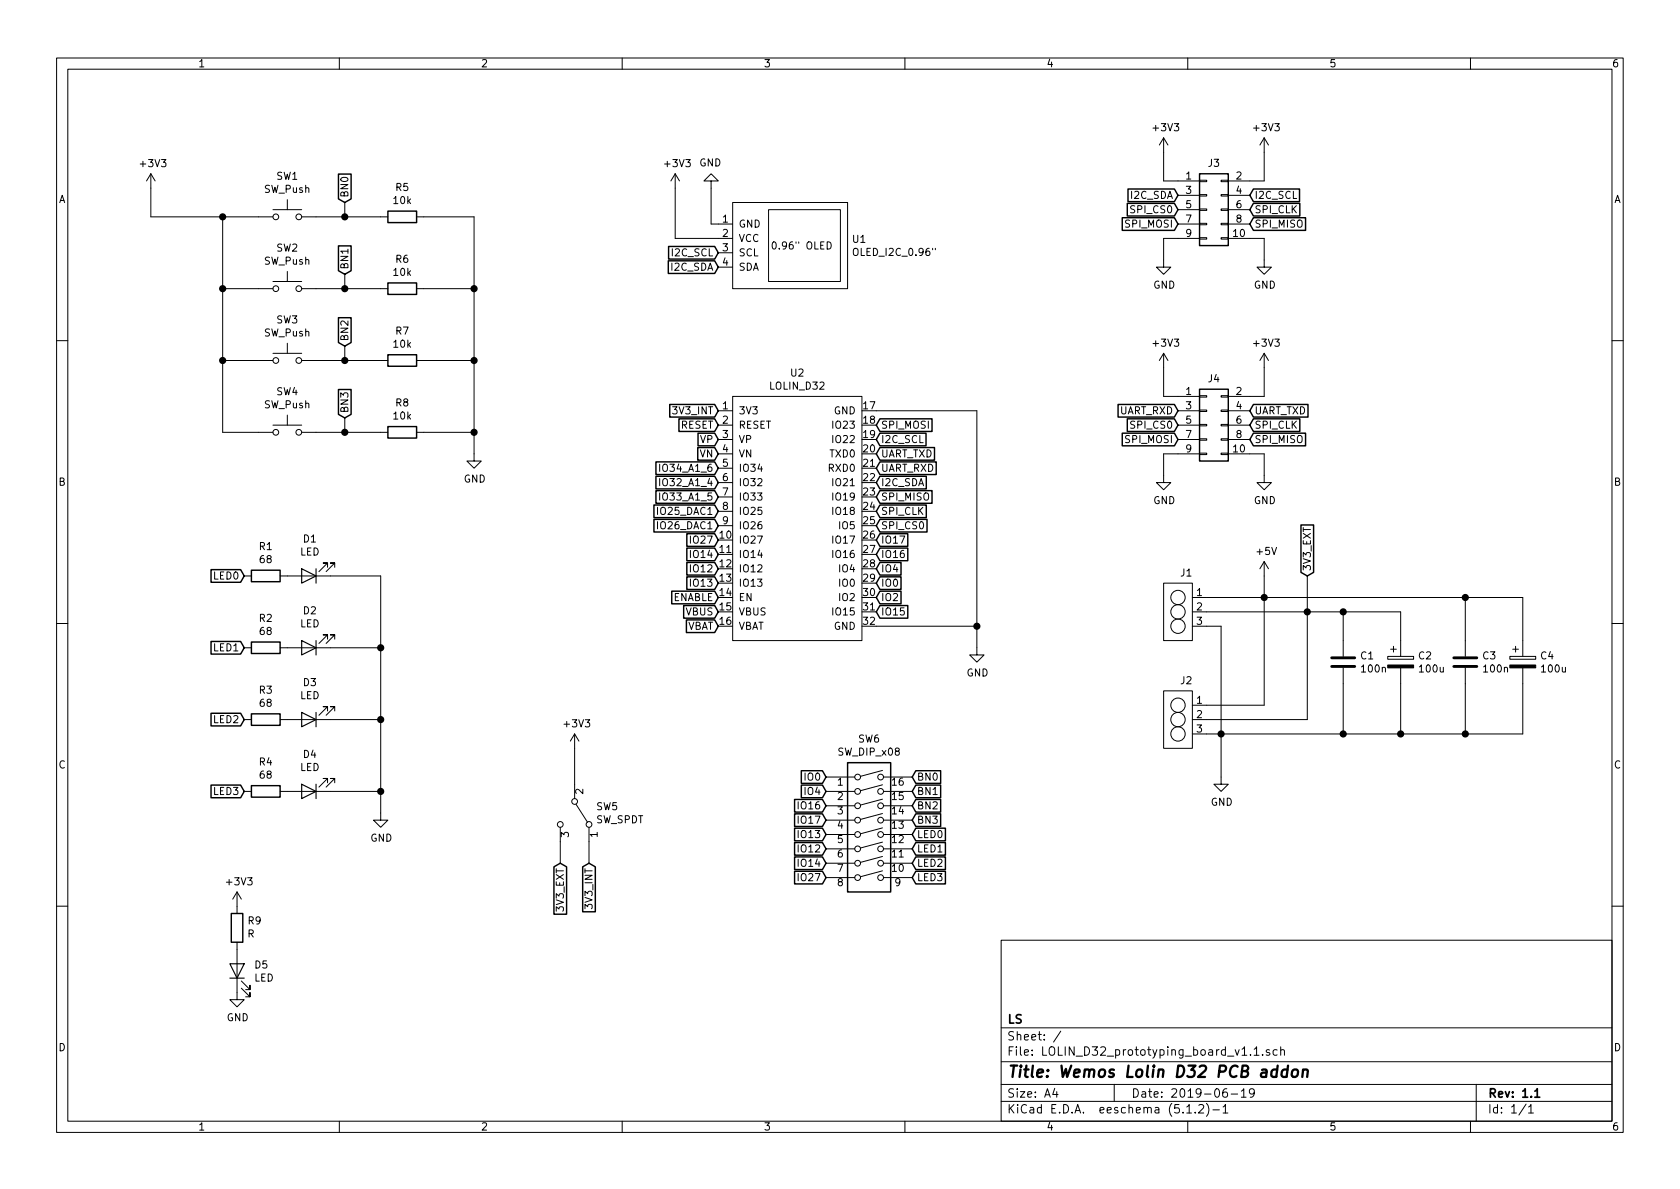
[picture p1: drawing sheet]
<svg xmlns="http://www.w3.org/2000/svg" width="297mm" height="210mm" viewBox="0 0 297 210" stroke-linecap="round" stroke-linejoin="round" font-family="sans-serif">
<g fill="none" stroke="#000" stroke-width=".18">
<path d="M10 10.3h277v189.9h-277zM12 12.2h273v186.1h-273zM60 10.3v1.9M110 10.3v1.9M160 10.3v1.9M210 10.3v1.9M260 10.3v1.9M26.7 30.7v7.6h21.6M26.7 30.7l-.8 1.3M26.7 30.7l.7 1.3M39.4 38.3v38.1h8.9M48.3 37.1h5"/>
<path d="M50.8 35.3v1.8M53.3 38.3h15.3M61 35.8v2.5M73.7 38.3h10.1v43.2h1.3l-1.3 1.3-1.3-1.3h1.3M119.4 30.7v11.5h10.1M119.4 30.7l-.8 1.3M119.4 30.7l.7 1.3M125.7 32h1.3l-1.3-1.3-1.2 1.3h1.2v7.6h3.8M129.5 35.8h20.4v15.2h-20.4zM135.9 37.1h12.7v12.7h-12.7zM205.7 24.4v7.6h6.4M205.7 24.4l-.7 1.2"/>
<path d="M205.7 24.4l.8 1.2M208.3 37.1h3.8M208.3 39.6h3.8M208.3 34.5h3.8M212.1 39.5h1.3v.2h-1.3zM212.1 37h1.3v.2h-1.3zM212.1 34.4h1.3v.3h-1.3zM212.1 31.9h1.3v.2h-1.3zM215.9 39.5h1.3v.2h-1.3zM215.9 37h1.3v.2h-1.3zM215.9 34.4h1.3v.3h-1.3zM215.9 31.9h1.3v.2h-1.3z"/>
<path d="M217.2 37.1h3.8M217.2 39.6h3.8M217.2 34.5h3.8M223.5 24.4v7.6h-6.3M223.5 24.4l-.7 1.2M223.5 24.4l.8 1.2M39.4 51h8.9M48.3 49.8h5M50.8 48v1.8M53.3 51h15.3M61 48.5v2.5M73.7 51h10.1"/>
<path d="M127 44.7h2.5M127 47.2h2.5M136.6 42.9l.2-.1a.67 .67 0 0 1 .5 .6 .67 .67 0 0 1-.5 .6l-.2-.1-.1-.3zM165.4 43.9v.3M212.1 42h1.3v.3h-1.3zM212.1 42.2h-6.4v5h1.3l-1.3 1.3-1.2-1.3h1.2M215.9 42h1.3v.3h-1.3zM217.2 42.2h6.3v5h1.3l-1.3 1.3-1.3-1.3h1.3M10 60.2h2M39.4 63.7h8.9M48.3 75.2h5M48.3 62.5h5"/>
<path d="M50.8 60.7v1.8M50.8 73.4v1.8M53.3 63.7h15.3M53.3 76.4h15.3M61 61.2v2.5M61 73.9v2.5M73.7 63.7h10.1M73.7 76.4h10.1M127 72.6h2.5M127 75.2h2.5M127 77.7h2.5M129.5 70.1h22.9v43.2h-22.9z"/>
<path d="M154.9 72.6h17.8v43.2h1.3l-1.3 1.3-1.3-1.3h1.3M205.7 62.5v7.6h6.4M205.7 62.5l-.7 1.2M205.7 62.5l.8 1.2M208.3 72.6h3.8M208.3 75.2h3.8M208.3 77.7h3.8M212.1 77.6h1.3v.2h-1.3zM212.1 75.1h1.3v.2h-1.3zM212.1 72.5h1.3v.3h-1.3zM212.1 70h1.3v.2h-1.3zM215.9 77.6h1.3v.2h-1.3z"/>
<path d="M215.9 75.1h1.3v.2h-1.3zM215.9 72.5h1.3v.3h-1.3zM215.9 70h1.3v.2h-1.3zM217.2 72.6h3.8M217.2 75.2h3.8M217.2 77.7h3.8M223.5 62.5v7.6h-6.3M223.5 62.5l-.7 1.2M223.5 62.5l.8 1.2M285 60.2h2M116.6 82.1v1.3M116.6 84.6v1.3"/>
<path d="M116.6 87.2v1.2M127 80.3h2.5M127 82.8h2.5M127 85.3h2.5M127 87.9h2.5M127 90.4h2.5M127 93h2.5M212.1 80.1h1.3v.3h-1.3zM212.1 80.3h-6.4v5h1.3l-1.3 1.3-1.2-1.3h1.2M215.9 80.1h1.3v.3h-1.3zM217.2 80.3h6.3v5h1.3l-1.3 1.3-1.3-1.3h1.3M223.5 99.3v25.4h-12.7"/>
<path d="M223.5 99.3l-.7 1.3M223.5 99.3l.8 1.3M10 110.3h2M43.2 101.8h1.2M43.2 114.5h1.2M49.5 101.8h17.8v43.2h1.3l-1.3 1.3-1.3-1.3h1.3M49.5 114.5h17.8M57.9 100.3v-.7h-.8h.8l-1.5 1.5M57.9 113v-.7h-.8h.8l-1.5 1.5M59.2 100.3v-.7h-.8h.8l-1.5 1.5M59.2 113v-.7h-.8h.8l-1.5 1.5M154.9 110.7h17.8"/>
<path d="M205.7 103.1h5.1v10.2h-5.1zM210.8 110.7h5.1v28h1.3l-1.3 1.2-1.3-1.2h1.3M210.8 105.7h58.4v10.4M210.8 108.2h36.8v7.9M231.1 101.8v25.4h-20.3M237.5 108.2v7.9M237.5 118.1v11.7M245.4 116.1h4.5v.5h-4.5zM245.9 114.8h1M246.4 114.3v1M247.6 118.1v11.7M259.1 105.7v10.4"/>
<path d="M259.1 118.1v11.7M267 116.1h4.5v.5h-4.5zM267.5 114.8h1M268 114.3v1M269.2 118.1v11.7h-58.4M285 110.3h2M43.2 127.2h1.2M43.2 139.9h1.2M49.5 127.2h17.8M49.5 139.9h17.8M57.9 125.7v-.7h-.8h.8l-1.5 1.5M57.9 138.4v-.7h-.8h.8l-1.5 1.5"/>
<path d="M59.2 125.7v-.7h-.8h.8l-1.5 1.5M59.2 138.4v-.7h-.8h.8l-1.5 1.5M101.6 129.8v11.4M101.6 129.8l-.8 1.3M101.6 129.8l.8 1.3M146 139.9h5.1M146 137.4h5.1M156 138.8l-3.9 1M156 136.2l-3.9 1.1M156.2 139.9h5.1M156.2 137.4h5.1M205.7 122.2h5.1v10.1h-5.1z"/>
<path d="M41.9 157.7v3.8M41.9 157.7l-.8 1.3M41.9 157.7l.8 1.3M99.1 146.3v6.3M101.9 142.2l2 3.2M104.1 146.3v6.3M146 152.6h5.1M146 150.1h5.1M146 147.6h5.1M146 145h5.1M146 142.5h5.1M146 155.2h5.1"/>
<path d="M156 154l-3.9 1M156 151.5l-3.9 1M156 148.9l-3.9 1.1M156 146.4l-3.9 1M156 143.9l-3.9 1M156 141.3l-3.9 1.1M156.2 152.6h5.1M156.2 150.1h5.1M156.2 147.6h5.1M156.2 145h5.1M156.2 142.5h5.1M156.2 155.2h5.1"/>
<path d="M10 160.2h2M41.9 166.6v10.2h1.3l-1.3 1.2-1.3-1.2h1.3M42.7 174.7l1.5 1.6v-.8v.8h-.8M42.7 173.5l1.5 1.5v-.8v.8h-.8M177 166.3h108v32h-108zM285 160.2h2M60 198.3v1.9M110 198.3v1.9M160 198.3v1.9M177 194.8h108M177 191.8h108M177 187.8h108"/>
<path d="M177 181.8h108M186.5 192.5l-.4 1h1M186.8 193v1M187.6 182.3l-1.3 2M197 191.8v3M209.8 195.8l.5-.5v1.5M209.8 196.8h.9M210 198.3v1.9M211.3 196.7v.1M212 195.5l.2-.2h.3l.3 .5-.9 1h.9M213.3 195.1a1.71 1.71 0 0 1 0 2.3M214.5 196.3h1.1"/>
<path d="M216.3 195.8l.4-.5v1.5M216.3 196.8h.8M216.9 192.5a.62 .62 0 0 0-.7 .7l.1 .7 .2 .1 .5-.1v-.5l-.1-.2-.4-.1-.3 .3M217.7 193.5h1.1M219.5 193l.4-.5v1.5M219.5 194h.8M221.1 186.5v.1M221.7 185.5l.5-.4v1.5M221.7 186.6h.9M221.8 193.2l-.3 .3h-.3l-.3-.3v-.4l.2-.2 .4-.1 .2 .2a1.13 1.13 0 0 1-.2 1.2l-.4 .1M223.2 186.5v.1M224.5 185.7a.37 .37 0 0 0-.6 .1l.1 .2 .5 .2v.1l-.2 .3-.4-.1"/>
<path d="M225.8 185.7l-.4-.1-.3 .3 .1 .6 .2 .1 .4-.1M226.4 185.7h.1a.37 .37 0 0 1 .6 .1v.8M226.4 185.1v1.5M260 198.3v1.9M261 191.8v6.5M269.8 195.2l-1.2 2M270.3 195.8l.4-.5v1.5M270.3 196.8h.8"/>
<circle cx="48.8" cy="38.3" r=".51"/>
<circle cx="52.8" cy="38.3" r=".51"/>
<circle cx="48.8" cy="51" r=".51"/>
<circle cx="52.8" cy="51" r=".51"/>
<circle cx="48.8" cy="63.7" r=".51"/>
<circle cx="48.8" cy="76.4" r=".51"/>
<circle cx="52.8" cy="76.4" r=".51"/>
<circle cx="52.8" cy="63.7" r=".51"/>
<circle cx="208.3" cy="105.7" r="1.27"/>
<circle cx="208.3" cy="110.7" r="1.27"/>
<circle cx="208.3" cy="108.2" r="1.27"/>
<circle cx="151.6" cy="137.4" r=".51"/>
<circle cx="151.6" cy="139.9" r=".51"/>
<circle cx="155.7" cy="137.4" r=".51"/>
<circle cx="155.7" cy="139.9" r=".51"/>
<circle cx="208.3" cy="124.7" r="1.27"/>
<circle cx="208.3" cy="127.2" r="1.27"/>
<circle cx="208.3" cy="129.8" r="1.27"/>
<circle cx="99.1" cy="145.8" r=".51"/>
<circle cx="101.6" cy="141.7" r=".51"/>
<circle cx="104.1" cy="145.8" r=".51"/>
<circle cx="151.6" cy="145" r=".51"/>
<circle cx="151.6" cy="155.2" r=".51"/>
<circle cx="151.6" cy="142.5" r=".51"/>
<circle cx="151.6" cy="147.6" r=".51"/>
<circle cx="151.6" cy="150.1" r=".51"/>
<circle cx="151.6" cy="152.6" r=".51"/>
<circle cx="155.7" cy="155.2" r=".51"/>
<circle cx="155.7" cy="147.6" r=".51"/>
<circle cx="155.7" cy="142.5" r=".51"/>
<circle cx="155.7" cy="152.6" r=".51"/>
<circle cx="155.7" cy="150.1" r=".51"/>
<circle cx="155.7" cy="145" r=".51"/>
</g>
<path d="M271.4 193l.4-.5v1.5M271.4 194h.8" fill="none" stroke="#000" stroke-width=".3"/>
<path d="M225.8 189.2a.68 .68 0 0 0-1 .3v.8l.3 .1 .6-.1M225.9 188.4l-.2 2M227.6 189.2a.68 .68 0 0 0-1 .3v.6l.1 .2 .2 .1 .6-.1M227.7 188.4l-.2 2M228.6 189.3a.53 .53 0 0 1 .5-.2 .53 .53 0 0 1 .4 .4l-.1 .6a.56 .56 0 0 1-.5 .4 .56 .56 0 0 1-.5-.4zM230.4 189.3a.52 .52 0 0 1 .8 .1l-.1 1M230.4 189.1l-.1 1.3" fill="none" stroke="#000" stroke-width=".41"/>
<g fill="none" stroke="#000" stroke-width=".25">
<path d="M59.8 30.8h2.3v4.4l-1.1 .6-1.2-.6zM68.6 37.3h5.1v2.1h-5.1zM198.4 38.5h9.2l.7 1.1-.7 1.1h-9.2zM199.3 36h8.3l.7 1.1-.7 1.1h-8.3zM199.4 33.4h8.2l.7 1.1-.7 1.2h-8.2zM212.1 30.7h5.1v12.7h-5.1zM221.6 38.5h9.2v2.2h-9.2l-.6-1.1zM221.6 33.4h8.2v2.3h-8.2l-.6-1.2zM221.6 36h8.2v2.2h-8.2l-.6-1.1zM59.8 43.5h2.3v4.4l-1.1 .6-1.2-.6zM59.8 56.2h2.3v4.4l-1.1 .6-1.2-.6zM68.6 50h5.1v2.1h-5.1z"/>
<path d="M118.2 46.1h8.2l.6 1.1-.6 1.2h-8.2zM118.2 43.6h8.2l.6 1.1-.6 1.1h-8.2zM59.8 68.9h2.3v4.4l-1.1 .6-1.2-.6zM68.6 62.7h5.1v2.1h-5.1zM68.6 75.4h5.1v2.1h-5.1zM118.4 71.5h8l.6 1.1-.6 1.2h-8zM120 74.1h6.4l.6 1.1-.6 1.1h-6.4zM123.4 79.1h3l.6 1.2-.6 1.1h-3zM123.4 76.6h3l.6 1.1-.6 1.1h-3zM155.6 76.6h8.1v2.2h-8.1l-.7-1.1zM155.6 74.1h9.2v2.2h-9.2l-.7-1.1zM155.6 79.1h9.6v2.3h-9.6l-.7-1.1z"/>
<path d="M197.7 71.5h9.9l.7 1.1-.7 1.2h-9.9zM198.4 76.6h9.2l.7 1.1-.7 1.1h-9.2zM199.3 74.1h8.3l.7 1.1-.7 1.1h-8.3zM212.1 68.8h5.1v12.7h-5.1zM221.6 76.6h9.2v2.2h-9.2l-.6-1.1zM221.6 74.1h8.2v2.2h-8.2l-.6-1.1zM221.6 71.5h9.7v2.3h-9.7l-.6-1.2zM115.6 89.3h10.8l.6 1.1-.6 1.1h-10.8zM115.6 91.8h10.8l.6 1.2-.6 1.1h-10.8zM116 81.7h10.4l.6 1.1-.6 1.1h-10.4zM116 84.2h10.4l.6 1.1-.6 1.2h-10.4zM116 86.8h10.4l.6 1.1-.6 1.1h-10.4z"/>
<path d="M121.4 94.4h5l.6 1.1-.6 1.1h-5zM121.4 96.9h5l.6 1.1-.6 1.2h-5zM121.4 99.5h5l.6 1.1-.6 1.1h-5zM155.6 84.2h8.2v2.3h-8.2l-.7-1.2zM155.6 86.8h9.2v2.2h-9.2l-.7-1.1zM155.6 89.3h8.2v2.2h-8.2l-.7-1.1zM155.6 91.8h8.3v2.3h-8.3l-.7-1.1zM155.6 81.7h9.9v2.2h-9.9l-.7-1.1zM155.6 94.4h4.9v2.2h-4.9l-.7-1.1zM155.6 96.9h4.9v2.3h-4.9l-.7-1.2zM155.6 99.5h3.7v2.2h-3.7l-.7-1.1zM230 92.8h2.3v8.4l-1.2 .6-1.1-.6z"/>
<path d="M37.3 113.4h5.2l.7 1.1-.7 1.2h-5.2zM37.3 100.7h5.2l.7 1.1-.7 1.2h-5.2zM44.4 100.8h5.1v2.1h-5.1zM44.4 113.5h5.1v2.1h-5.1zM118.8 104.5h7.6l.6 1.2-.6 1.1h-7.6zM120.9 107.1h5.5l.6 1.1-.6 1.1h-5.5zM121.4 109.6h5l.6 1.1-.6 1.2h-5zM121.4 102h5l.6 1.1-.6 1.1h-5zM155.6 102h3.7v2.2h-3.7l-.7-1.1zM155.6 104.5h3.7v2.3h-3.7l-.7-1.1zM155.6 107.1h4.9v2.2h-4.9l-.7-1.1zM37.3 138.8h5.2l.7 1.1-.7 1.2h-5.2z"/>
<path d="M37.3 126.1h5.2l.7 1.1-.7 1.2h-5.2zM44.4 126.2h5.1v2.1h-5.1zM44.4 138.9h5.1v2.1h-5.1zM141.7 136.3h3.7l.6 1.1-.6 1.1h-3.7zM141.7 138.8h3.7l.6 1.1-.6 1.2h-3.7zM149.9 134.9h7.6v22.8h-7.6zM161.9 138.8h4.4v2.3h-4.4l-.6-1.2zM161.9 136.3h4.4v2.2h-4.4l-.6-1.1zM97.9 153.3l1.2-.7 1.1 .7v8.4h-2.3zM103 153.3l1.1-.7 1.2 .7v7.9h-2.3zM140.5 141.4h4.9l.6 1.1-.6 1.1h-4.9zM140.5 143.9h4.9l.6 1.1-.6 1.1h-4.9z"/>
<path d="M140.5 154.1h4.9l.6 1.1-.6 1.1h-4.9zM140.5 151.5h4.9l.6 1.1-.6 1.2h-4.9zM140.5 149h4.9l.6 1.1-.6 1.1h-4.9zM140.5 146.5h4.9l.6 1.1-.6 1.1h-4.9zM161.9 143.9h4.4v2.2h-4.4l-.6-1.1zM161.9 141.4h4.4v2.2h-4.4l-.6-1.1zM161.9 146.5h5.3v2.2h-5.3l-.6-1.1zM161.9 149h5.3v2.2h-5.3l-.6-1.1zM161.9 154.1h5.3v2.2h-5.3l-.6-1.1zM161.9 151.5h5.3v2.3h-5.3l-.6-1.2zM40.9 161.5h2v5.1h-2z"/>
</g>
<g fill="#000" stroke="#000" stroke-width=".25">
<circle cx="39.4" cy="38.3" r=".51"/>
<circle cx="61" cy="38.3" r=".51"/>
<circle cx="39.4" cy="51" r=".51"/>
<circle cx="61" cy="51" r=".51"/>
<circle cx="83.8" cy="51" r=".51"/>
<circle cx="39.4" cy="63.7" r=".51"/>
<circle cx="61" cy="76.4" r=".51"/>
<circle cx="61" cy="63.7" r=".51"/>
<circle cx="83.8" cy="63.7" r=".51"/>
<circle cx="83.8" cy="76.4" r=".51"/>
<circle cx="67.3" cy="114.5" r=".51"/>
<circle cx="172.7" cy="110.7" r=".51"/>
<circle cx="223.5" cy="105.7" r=".51"/>
<circle cx="231.1" cy="108.2" r=".51"/>
<circle cx="237.5" cy="108.2" r=".51"/>
<circle cx="259.1" cy="105.7" r=".51"/>
<circle cx="67.3" cy="127.2" r=".51"/>
<circle cx="67.3" cy="139.9" r=".51"/>
<circle cx="215.9" cy="129.8" r=".51"/>
<circle cx="237.5" cy="129.8" r=".51"/>
<circle cx="247.7" cy="129.8" r=".51"/>
<circle cx="259.1" cy="129.8" r=".51"/>
</g>
<path d="M53.3 100.6l2.6 1.2-2.6 1.3zM53.3 113.3l2.6 1.2-2.6 1.3zM55.9 100.6v2.5M55.9 113.3v2.5M53.3 126l2.6 1.2-2.6 1.3zM53.3 138.7l2.6 1.2-2.6 1.3zM55.9 126v2.5M55.9 138.7v2.5M40.6 170.4h2.6l-1.3 2.6zM40.6 173h2.6" fill="none" stroke="#000" stroke-width=".2"/>
<path d="M235.5 117.9h4M235.5 116.3h4M257 117.9h4.1M257 116.3h4.1" fill="none" stroke="#000" stroke-width=".51"/>
<path d="M245.4 117.6h4.5v.5h-4.5zM267 117.6h4.5v.5h-4.5z" fill="#000" stroke="#000" stroke-width=".18"/>
<text font-size="2.8" x="178" y="190.5">Title: Wemos Lolin D32 PCB addon</text>
<g font-size="2.1">
<text x="178" y="184">Sheet: /</text>
<text x="178" y="181">LS</text>
<text x="178" y="186.7">File: LOLIN_D32_prototyping_board_v1.1.sch</text>
<text x="178" y="196.9">KiCad E.D.A. eeschema (5.1.2)-1</text>
<text x="178" y="194.1">Size: A4</text>
<text x="200" y="194.1">Date: 2019-06-19</text>
<text x="263" y="194.1">Rev: 1.1</text>
<text x="263" y="196.9">Id: 1/1</text>
</g>
<g font-size="1.8">
<text x="35" y="11.9">1</text>
<text x="85" y="11.9">2</text>
<text x="135" y="11.9">3</text>
<text x="185" y="11.9">4</text>
<text x="235" y="11.9">5</text>
<text x="285" y="11.9">6</text>
<text x="204" y="23.2">+3V3</text>
<text x="221.8" y="23.2">+3V3</text>
<text x="25" y="29.6">+3V3</text>
<text x="117.7" y="29.6">+3V3</text>
<text x="123.6" y="29.4">GND</text>
<text x="213.7" y="29.5">J3</text>
<text x="10.4" y="35.9">A</text>
<text x="46.7" y="34.1">SW_Push</text>
<text x="48.9" y="31.8">SW1</text>
<text x="61.6" y="35" transform="rotate(-90 61.6 35)">BN0</text>
<text x="70" y="33.8">R5</text>
<text x="200" y="35.2">I2C_SDA</text>
<text x="209.7" y="31.7">1</text>
<text x="209.7" y="34.3">3</text>
<text x="218.6" y="31.7">2</text>
<text x="218.6" y="34.3">4</text>
<text x="221.8" y="35.2">I2C_SCL</text>
<text x="285.4" y="35.9">A</text>
<text x="69.6" y="36.1">10k</text>
<text x="127.8" y="39.4">1</text>
<text x="127.8" y="41.9">2</text>
<text x="130.6" y="40.3">GND</text>
<text x="199.1" y="40.3">SPI_MOSI</text>
<text x="200.2" y="37.7">SPI_CS0</text>
<text x="209.7" y="36.8">5</text>
<text x="209.7" y="39.4">7</text>
<text x="209.7" y="41.9">9</text>
<text x="218.1" y="41.9">10</text>
<text x="218.6" y="36.8">6</text>
<text x="218.6" y="39.4">8</text>
<text x="221.8" y="40.3">SPI_MISO</text>
<text x="221.8" y="37.7">SPI_CLK</text>
<text x="46.7" y="46.8">SW_Push</text>
<text x="48.9" y="44.5">SW2</text>
<text x="61.6" y="47.7" transform="rotate(-90 61.6 47.7)">BN1</text>
<text x="70" y="46.5">R6</text>
<text x="118.7" y="47.9">I2C_SDA</text>
<text x="118.9" y="45.3">I2C_SCL</text>
<text x="127.8" y="44.4">3</text>
<text x="127.8" y="47">4</text>
<text x="130.6" y="42.8">VCC</text>
<text x="130.6" y="45.3">SCL</text>
<text x="130.6" y="47.9">SDA</text>
<text x="137.2" y="44.1">0.96&quot; OLED</text>
<text x="150.8" y="42.9">U1</text>
<text x="151.2" y="45.3">OLED_I2C_0.96&quot;</text>
<text x="69.6" y="48.8">10k</text>
<text x="203.9" y="51">GND</text>
<text x="221.7" y="51">GND</text>
<text x="46.7" y="59.5">SW_Push</text>
<text x="48.9" y="57.2">SW3</text>
<text x="70" y="59.2">R7</text>
<text x="61.6" y="60.4" transform="rotate(-90 61.6 60.4)">BN2</text>
<text x="69.6" y="61.5">10k</text>
<text x="204" y="61.3">+3V3</text>
<text x="221.8" y="61.3">+3V3</text>
<text x="48.9" y="69.9">SW4</text>
<text x="70" y="71.9">R8</text>
<text x="136.2" y="68.9">LOLIN_D32</text>
<text x="139.9" y="66.6">U2</text>
<text x="209.7" y="69.8">1</text>
<text x="213.7" y="67.6">J4</text>
<text x="218.6" y="69.8">2</text>
<text x="46.7" y="72.2">SW_Push</text>
<text x="61.6" y="73.1" transform="rotate(-90 61.6 73.1)">BN3</text>
<text x="69.6" y="74.2">10k</text>
<text x="119.2" y="73.3">3V3_INT</text>
<text x="120.3" y="75.8">RESET</text>
<text x="127.8" y="72.4">1</text>
<text x="127.8" y="74.9">2</text>
<text x="127.8" y="77.5">3</text>
<text x="130.6" y="73.3">3V3</text>
<text x="130.6" y="75.8">RESET</text>
<text x="147.4" y="73.3">GND</text>
<text x="147.5" y="75.8">IO23</text>
<text x="152.7" y="72.4">17</text>
<text x="152.7" y="74.9">18</text>
<text x="152.7" y="77.5">19</text>
<text x="155.7" y="75.8">SPI_MOSI</text>
<text x="197.9" y="73.3">UART_RXD</text>
<text x="200.2" y="75.8">SPI_CS0</text>
<text x="209.7" y="72.4">3</text>
<text x="209.7" y="74.9">5</text>
<text x="209.7" y="77.5">7</text>
<text x="218.6" y="72.4">4</text>
<text x="218.6" y="74.9">6</text>
<text x="218.6" y="77.5">8</text>
<text x="221.8" y="75.8">SPI_CLK</text>
<text x="221.8" y="73.3">UART_TXD</text>
<text x="117.2" y="83.4">IO34_A1_6</text>
<text x="123.7" y="80.9">VN</text>
<text x="123.9" y="78.4">VP</text>
<text x="127.8" y="80">4</text>
<text x="127.8" y="82.5">5</text>
<text x="130.6" y="78.4">VP</text>
<text x="130.6" y="80.9">VN</text>
<text x="130.6" y="83.4">IO34</text>
<text x="146.7" y="83.4">RXD0</text>
<text x="146.9" y="80.9">TXD0</text>
<text x="147.5" y="78.4">IO22</text>
<text x="152.7" y="80">20</text>
<text x="152.7" y="82.5">21</text>
<text x="155.7" y="78.4">I2C_SCL</text>
<text x="155.7" y="83.4">UART_RXD</text>
<text x="155.7" y="80.9">UART_TXD</text>
<text x="199.1" y="78.4">SPI_MOSI</text>
<text x="209.7" y="80">9</text>
<text x="218.1" y="80">10</text>
<text x="221.8" y="78.4">SPI_MISO</text>
<text x="10.4" y="85.9">B</text>
<text x="82" y="85.3">GND</text>
<text x="117.2" y="86">IO32_A1_4</text>
<text x="117.2" y="88.5">IO33_A1_5</text>
<text x="127.8" y="85.1">6</text>
<text x="127.8" y="87.6">7</text>
<text x="130.6" y="86">IO32</text>
<text x="130.6" y="88.5">IO33</text>
<text x="147.5" y="86">IO21</text>
<text x="147.5" y="88.5">IO19</text>
<text x="152.7" y="85.1">22</text>
<text x="152.7" y="87.6">23</text>
<text x="155.7" y="86">I2C_SDA</text>
<text x="155.7" y="88.5">SPI_MISO</text>
<text x="203.9" y="89.1">GND</text>
<text x="221.7" y="89.1">GND</text>
<text x="285.4" y="85.9">B</text>
<text x="53.7" y="95.9">D1</text>
<text x="116.6" y="91.1">IO25_DAC1</text>
<text x="116.6" y="93.6">IO26_DAC1</text>
<text x="127.3" y="95.2">10</text>
<text x="127.8" y="90.2">8</text>
<text x="127.8" y="92.7">9</text>
<text x="130.6" y="91.1">IO25</text>
<text x="130.6" y="93.6">IO26</text>
<text x="147.5" y="91.1">IO18</text>
<text x="148.5" y="93.6">IO5</text>
<text x="152.7" y="90.2">24</text>
<text x="152.7" y="92.7">25</text>
<text x="152.7" y="95.2">26</text>
<text x="155.7" y="91.1">SPI_CLK</text>
<text x="155.7" y="93.6">SPI_CS0</text>
<text x="45.9" y="97.3">R1</text>
<text x="46" y="99.6">68</text>
<text x="53" y="98.2">LED</text>
<text x="122.4" y="96.1">IO27</text>
<text x="122.4" y="98.7">IO14</text>
<text x="122.4" y="101.2">IO12</text>
<text x="127.3" y="97.8">11</text>
<text x="127.3" y="100.3">12</text>
<text x="130.6" y="96.1">IO27</text>
<text x="130.6" y="98.7">IO14</text>
<text x="130.6" y="101.2">IO12</text>
<text x="147.5" y="96.1">IO17</text>
<text x="147.5" y="98.7">IO16</text>
<text x="148.5" y="101.2">IO4</text>
<text x="152.7" y="97.8">27</text>
<text x="152.7" y="100.3">28</text>
<text x="155.7" y="96.1">IO17</text>
<text x="155.7" y="98.7">IO16</text>
<text x="155.7" y="101.2">IO4</text>
<text x="208.8" y="101.9">J1</text>
<text x="222.3" y="98.1">+5V</text>
<text x="231.8" y="101.1" transform="rotate(-90 231.8 101.1)">3V3_EXT</text>
<text x="37.9" y="102.5">LED0</text>
<text x="118.9" y="106.3">ENABLE</text>
<text x="122.4" y="103.8">IO13</text>
<text x="127.3" y="102.9">13</text>
<text x="127.3" y="105.4">14</text>
<text x="127.3" y="107.9">15</text>
<text x="130.6" y="103.8">IO13</text>
<text x="130.6" y="106.3">EN</text>
<text x="148.5" y="103.8">IO0</text>
<text x="148.5" y="106.3">IO2</text>
<text x="152.7" y="102.9">29</text>
<text x="152.7" y="105.4">30</text>
<text x="152.7" y="107.9">31</text>
<text x="155.7" y="103.8">IO0</text>
<text x="155.7" y="106.3">IO2</text>
<text x="211.6" y="105.4">1</text>
<text x="211.6" y="107.9">2</text>
<text x="45.9" y="110">R2</text>
<text x="46" y="112.3">68</text>
<text x="53" y="110.9">LED</text>
<text x="53.7" y="108.6">D2</text>
<text x="121.3" y="108.8">VBUS</text>
<text x="121.4" y="111.4">VBAT</text>
<text x="127.3" y="110.5">16</text>
<text x="130.6" y="108.8">VBUS</text>
<text x="130.6" y="111.4">VBAT</text>
<text x="147.4" y="111.4">GND</text>
<text x="147.5" y="108.8">IO15</text>
<text x="152.7" y="110.5">32</text>
<text x="155.7" y="108.8">IO15</text>
<text x="211.6" y="110.5">3</text>
<text x="37.9" y="115.2">LED1</text>
<text x="170.9" y="119.6">GND</text>
<text x="240.6" y="116.6">C1</text>
<text x="240.9" y="118.9">100n</text>
<text x="250.9" y="116.6">C2</text>
<text x="251.1" y="118.9">100u</text>
<text x="262.2" y="116.6">C3</text>
<text x="262.5" y="118.9">100n</text>
<text x="272.4" y="116.6">C4</text>
<text x="272.7" y="118.9">100u</text>
<text x="45.9" y="122.7">R3</text>
<text x="46" y="125">68</text>
<text x="53" y="123.6">LED</text>
<text x="53.7" y="121.3">D3</text>
<text x="208.8" y="121">J2</text>
<text x="211.6" y="124.5">1</text>
<text x="37.9" y="127.9">LED2</text>
<text x="99.9" y="128.6">+3V3</text>
<text x="151.8" y="131.3">SW6</text>
<text x="211.6" y="127">2</text>
<text x="211.6" y="129.5">3</text>
<text x="10.4" y="135.9">C</text>
<text x="45.9" y="135.4">R4</text>
<text x="46" y="137.7">68</text>
<text x="53" y="136.3">LED</text>
<text x="53.7" y="134">D4</text>
<text x="148.3" y="133.6">SW_DIP_x08</text>
<text x="285.4" y="135.9">C</text>
<text x="37.9" y="140.6">LED3</text>
<text x="103.1" y="140.4" transform="rotate(-90 103.1 140.4)">2</text>
<text x="105.5" y="143.3">SW5</text>
<text x="141.4" y="143.1">IO16</text>
<text x="142.4" y="138">IO0</text>
<text x="142.4" y="140.6">IO4</text>
<text x="148.1" y="138.9">1</text>
<text x="148.1" y="141.5">2</text>
<text x="157.8" y="141.5">15</text>
<text x="157.8" y="138.9">16</text>
<text x="162.1" y="143.1">BN2</text>
<text x="162.1" y="140.6">BN1</text>
<text x="162.1" y="138">BN0</text>
<text x="214.1" y="142.5">GND</text>
<text x="65.5" y="148.8">GND</text>
<text x="100.6" y="148.1" transform="rotate(-90 100.6 148.1)">3</text>
<text x="105.3" y="145.6">SW_SPDT</text>
<text x="105.7" y="148.1" transform="rotate(-90 105.7 148.1)">1</text>
<text x="141.4" y="145.7">IO17</text>
<text x="141.4" y="148.2">IO13</text>
<text x="148.1" y="144">3</text>
<text x="148.1" y="146.6">4</text>
<text x="148.1" y="149.1">5</text>
<text x="157.8" y="149.1">12</text>
<text x="157.8" y="146.6">13</text>
<text x="157.8" y="144">14</text>
<text x="162.1" y="145.7">BN3</text>
<text x="162.1" y="148.2">LED0</text>
<text x="141.4" y="155.8">IO27</text>
<text x="141.4" y="153.3">IO14</text>
<text x="141.4" y="150.7">IO12</text>
<text x="148.1" y="151.6">6</text>
<text x="148.1" y="154.2">7</text>
<text x="157.8" y="154.2">10</text>
<text x="157.8" y="151.6">11</text>
<text x="162.1" y="150.7">LED1</text>
<text x="162.1" y="155.8">LED3</text>
<text x="162.1" y="153.3">LED2</text>
<text x="40.2" y="156.6">+3V3</text>
<text x="99.7" y="161" transform="rotate(-90 99.7 161)">3V3_EXT</text>
<text x="104.8" y="160.4" transform="rotate(-90 104.8 160.4)">3V3_INT</text>
<text x="148.1" y="156.7">8</text>
<text x="158.3" y="156.7">9</text>
<text x="43.8" y="165.8">R</text>
<text x="43.9" y="163.5">R9</text>
<text x="44.9" y="173.6">LED</text>
<text x="45.1" y="171.3">D5</text>
<text x="10.4" y="185.9">D</text>
<text x="40.1" y="180.6">GND</text>
<text x="285.4" y="185.9">D</text>
<text x="35" y="199.9">1</text>
<text x="85" y="199.9">2</text>
<text x="135" y="199.9">3</text>
<text x="185" y="199.9">4</text>
<text x="235" y="199.9">5</text>
<text x="285" y="199.9">6</text>
</g>
</svg>
